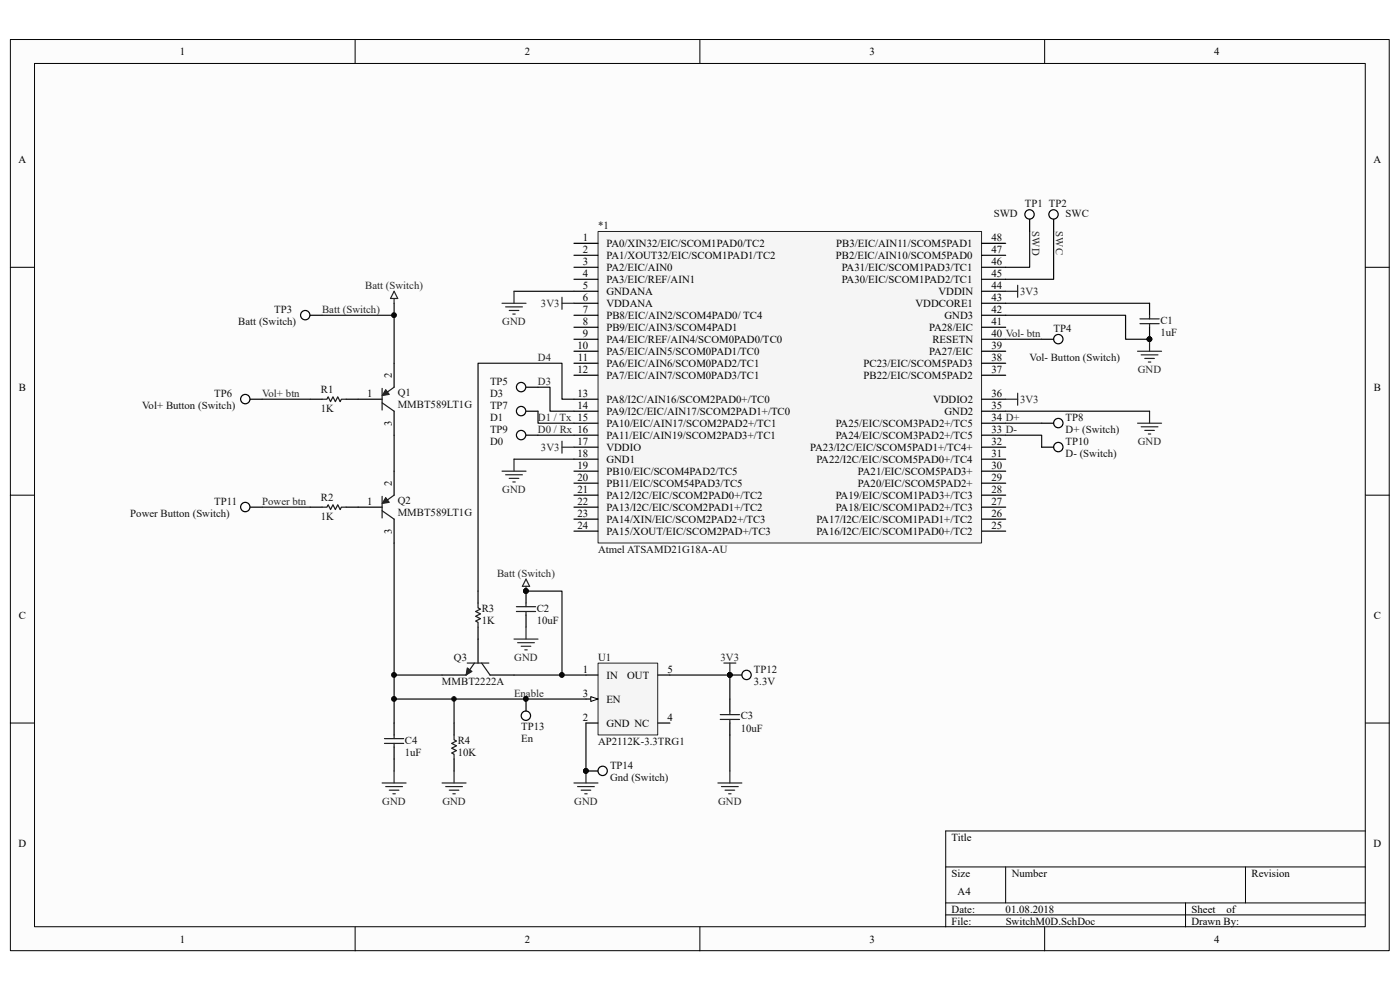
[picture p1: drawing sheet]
<svg xmlns="http://www.w3.org/2000/svg" width="297mm" height="210mm" viewBox="0 0 297 210" stroke-linecap="round" stroke-linejoin="round" font-family="sans-serif">
<path d="M2.2 8.4h292.5v193.3h-292.5z" fill="#fcfcfc"/>
<path d="M2.2 8.4h292.5v193.3h-292.5z" fill="none" stroke="#000" stroke-width=".21"/>
<path d="M7.4 13.5h282.2v183.1h-282.2z" fill="#fcfcfc"/>
<g fill="none" stroke="#000" stroke-width=".21">
<path d="M7.3 13.5h282.3v183.1h-282.3zM75.3 8.4v5.1M148.5 8.4v5.1M221.6 8.4v5.1M2.2 56.7h5.1M289.7 56.7h5.1M2.2 105h5.1M289.7 105h5.1M2.2 153.4h5.1M289.7 153.4h5.1M289.7 176.3h-89.1v20.3M75.3 196.6v5.1"/>
<path d="M148.5 196.6v5.1M200.6 183.9h89.1M200.6 191.5h89.1M200.6 194.1h89.1M213.4 183.9v7.6M221.6 196.6v5.1M251.5 191.5v5.1M264.2 183.9v7.6"/>
</g>
<path d="M126.9 140.7h12.6v15.2h-12.6z" fill="#f5f5f5"/>
<path d="M126.9 140.7h12.6v15.2h-12.6z" fill="none" stroke="#262626" stroke-width=".21"/>
<path d="M124.3 143.2h2.6M124.3 153.4h2.6M124.3 148.3h2.6M139.6 143.2h2.5" fill="none" stroke="#000" stroke-width=".25"/>
<path d="M125.3 147.8l1.6 .5-1.6 .5z" fill="#fcfcfc" stroke="#000" stroke-width=".21"/>
<g fill="none" stroke="#000" stroke-width=".25">
<path d="M83.6 77.1v5M65.8 84.7h2.5M73.4 84.7h7.7M83.6 87.2v5.1M83.6 100v5M65.8 107.6h2.5M73.4 107.6h7.7M83.6 110.1v5.1M101.4 125.4v2.5M101.4 133v7.7M93.8 143.2h5.1M96.3 153.4v2.5"/>
<path d="M104 143.2h5M139.6 153.4h2.5M96.3 161v2.6"/>
</g>
<g fill="none" stroke="#262626" stroke-width=".25">
<path d="M83.6 63.3v1M83.6 61.8l.8 1.5h-1.6zM109 135.6h5.1M109.8 136.3h3.6M110.6 137.1h2M111.3 137.9h.5M111.6 122.9l.8 1.5h-1.6zM111.6 124.4v1M111.6 133v2.6M153.6 140.7h2.5M154.8 140.7v2.5M81.1 166.1h5.1"/>
<path d="M81.8 166.9h3.6M82.6 167.6h2M83.4 168.4h.5M83.6 163.6v2.5M93.8 166.1h5.1M94.5 166.9h3.6M95.3 167.6h2M96.1 168.4h.5M96.3 163.6v2.5M121.8 166.1h5.1M122.5 166.9h3.6M123.3 167.6h2"/>
<path d="M124.1 168.4h.5M124.3 163.6v2.5M152.3 166.1h5.1M153.1 166.9h3.5M153.8 167.6h2.1M154.6 168.4h.5M154.8 163.6v2.5"/>
</g>
<g fill="#0e0e0e" stroke="#0e0e0e" stroke-width=".21">
<circle cx="111.6" cy="125.4" r=".48"/>
<circle cx="154.8" cy="143.2" r=".48"/>
<circle cx="124.3" cy="163.5" r=".48"/>
<circle cx="119.2" cy="143.2" r=".48"/>
</g>
<path d="M83.6 92.3v7.7M111.6 125.4h7.6v17.8h5.1M109 143.2h10.2M142.1 143.2h12.7v5.1M154.8 155.9v7.7M83.6 161v2.6" fill="none" stroke="#0e0e0e" stroke-width=".25"/>
<g fill="none" stroke="#1c1c1c" stroke-width=".25">
<path d="M68.3 84.7h1.1l.2-.5 .5 1 .5-1 .5 1 .6-1 .5 1 .2-.5h1M81.1 82.4v4.6M81.1 85.5l2.5 1.7M83.6 82.1l-1.8 1.3M68.3 107.6h1.1l.2-.5 .5 1 .5-1 .5 1 .6-1 .5 1 .2-.5h1M81.1 105.3v4.6M81.1 108.3l2.5 1.8M83.6 105l-1.8 1.3M101.4 127.9v1.1l.5 .2-1 .5 1 .5-1 .5 1 .5-1 .6 .5 .2v1M96.3 155.9v1l.5 .3-1 .5 1 .5-1 .5 1 .5-1 .5 .5 .3v1M99.1 140.7h4.6M100.7 140.7l-1.8 2.5"/>
<path d="M102.2 140.7l1.8 2.5"/>
</g>
<g fill="#1c1c1c" stroke="#1c1c1c" stroke-width=".21">
<path d="M99.1 141.7l1 .7-1.2 .8z"/>
<path d="M81.8 82.7l.8 1-1.5 .2z"/>
<path d="M81.8 105.6l.8 1-1.5 .2z"/>
</g>
<path d="M126.9 49.1h81.3v66.1h-81.3z" fill="#f5f5f5"/>
<path d="M126.9 49.1h81.3v66.1h-81.3z" fill="none" stroke="#262626" stroke-width=".21"/>
<g fill="none" stroke="#000" stroke-width=".25">
<path d="M121.8 59.2h5.1M121.8 56.7h5.1M121.8 54.2h5.1M121.8 51.6h5.1M208.3 59.2h5.1M208.3 56.7h5.1M208.3 54.2h5.1M208.3 51.6h5.1M121.8 79.6h5.1M121.8 77.1h5.1M121.8 74.5h5.1M121.8 72h5.1"/>
<path d="M121.8 69.4h5.1M121.8 66.9h5.1M121.8 64.3h5.1M121.8 61.8h5.1M208.3 79.6h5.1M208.3 77.1h5.1M208.3 74.5h5.1M208.3 72h5.1M208.3 69.4h5.1M208.3 66.9h5.1M208.3 64.3h5.1M208.3 61.8h5.1"/>
<path d="M121.8 100h5.1M121.8 97.4h5.1M121.8 94.9h5.1M121.8 92.3h5.1M121.8 89.8h5.1M121.8 87.2h5.1M121.8 84.7h5.1M208.3 100h5.1M208.3 97.4h5.1M208.3 94.9h5.1M208.3 92.3h5.1M208.3 89.8h5.1"/>
<path d="M208.3 87.2h5.1M208.3 84.7h5.1M121.8 112.7h5.1M121.8 110.1h5.1M121.8 107.6h5.1M121.8 105h5.1M121.8 102.5h5.1M208.3 112.7h5.1M208.3 110.1h5.1M208.3 107.6h5.1M208.3 105h5.1M208.3 102.5h5.1"/>
</g>
<g fill="none" stroke="#262626" stroke-width=".25">
<path d="M106.5 64.3h5.1M107.3 65.1h3.5M108 65.9h2.1M108.8 66.6h.5M109 61.8v2.5M119.2 63.1v2.5M119.2 64.3h2.6M213.4 61.8h2.5M215.9 60.5v2.6M241.3 74.5h5.1M242.1 75.3h3.6M242.9 76h2"/>
<path d="M243.6 76.8h.5M243.9 72v2.5M106.5 100h5.1M109 97.4v2.6M119.2 93.6v2.5M119.2 94.9h2.6M213.4 84.7h2.5M215.9 83.4v2.6M241.3 89.8h5.1M242.1 90.5h3.6M242.9 91.3h2M243.6 92.1h.5"/>
<path d="M243.9 87.2v2.6M107.3 100.7h3.5M108 101.5h2.1M108.8 102.2h.5"/>
</g>
<g fill="#0e0e0e" stroke="#0e0e0e" stroke-width=".21">
<circle cx="243.9" cy="71.9" r=".48"/>
<circle cx="83.6" cy="143.2" r=".48"/>
<circle cx="83.6" cy="148.3" r=".48"/>
<circle cx="96.3" cy="148.3" r=".48"/>
</g>
<path d="M218.4 49.1v7.6h-5M223.5 49.1v10.1h-10.1M109 61.8h12.8M213.4 66.9h25.4v5.1h5.1M213.4 64.3h30.5M109 97.4h12.8M213.4 87.2h30.5M83.6 115.2v28h10.2M83.6 143.2v5.1h40.7M83.6 148.3v5.1M96.3 148.3v5.1" fill="none" stroke="#0e0e0e" stroke-width=".25"/>
<circle cx="52" cy="84.7" r=".99" fill="#fefefe" stroke="#000" stroke-width=".25"/>
<path d="M53.1 84.7h2.5" fill="none" stroke="#000" stroke-width=".25"/>
<circle cx="52" cy="107.6" r=".99" fill="#fefefe" stroke="#000" stroke-width=".25"/>
<path d="M53.1 107.6h2.5" fill="none" stroke="#000" stroke-width=".25"/>
<circle cx="218.4" cy="45.5" r=".99" fill="#fefefe" stroke="#000" stroke-width=".25"/>
<path d="M218.4 46.5v2.6" fill="none" stroke="#000" stroke-width=".25"/>
<circle cx="223.5" cy="45.5" r=".99" fill="#fefefe" stroke="#000" stroke-width=".25"/>
<path d="M223.5 46.5v2.6" fill="none" stroke="#000" stroke-width=".25"/>
<circle cx="224.5" cy="71.9" r=".99" fill="#fefefe" stroke="#000" stroke-width=".25"/>
<path d="M221 72h2.5" fill="none" stroke="#000" stroke-width=".25"/>
<circle cx="224.5" cy="89.8" r=".99" fill="#fefefe" stroke="#000" stroke-width=".25"/>
<path d="M221 89.8h2.5" fill="none" stroke="#000" stroke-width=".25"/>
<circle cx="224.5" cy="94.8" r=".99" fill="#fefefe" stroke="#000" stroke-width=".25"/>
<path d="M221 94.9h2.5" fill="none" stroke="#000" stroke-width=".25"/>
<path d="M213.4 72h7.6M55.6 84.7h10.2M213.4 92.3h7.6v2.6M213.4 89.8h7.6M55.6 107.6h10.2" fill="none" stroke="#0e0e0e" stroke-width=".25"/>
<circle cx="110.6" cy="87.2" r=".99" fill="#fefefe" stroke="#000" stroke-width=".25"/>
<path d="M111.6 87.2h2.5" fill="none" stroke="#000" stroke-width=".25"/>
<circle cx="64.8" cy="66.9" r=".99" fill="#fefefe" stroke="#000" stroke-width=".25"/>
<path d="M65.8 66.9h2.5" fill="none" stroke="#000" stroke-width=".25"/>
<path d="M68.3 66.9h15.3v10.2M83.6 64.3v2.6" fill="none" stroke="#0e0e0e" stroke-width=".25"/>
<circle cx="83.6" cy="66.9" r=".48" fill="#0e0e0e" stroke="#0e0e0e" stroke-width=".21"/>
<circle cx="111.6" cy="151.8" r=".99" fill="#fefefe" stroke="#000" stroke-width=".25"/>
<path d="M111.6 148.3v2.5" fill="none" stroke="#000" stroke-width=".25"/>
<g fill="#0e0e0e" stroke="#0e0e0e" stroke-width=".21">
<circle cx="111.6" cy="148.3" r=".48"/>
<circle cx="124.3" cy="163.5" r=".48"/>
</g>
<path d="M124.3 153.4v10.2" fill="none" stroke="#0e0e0e" stroke-width=".25"/>
<circle cx="158.4" cy="143.2" r=".99" fill="#fefefe" stroke="#000" stroke-width=".25"/>
<path d="M154.8 143.2h2.6" fill="none" stroke="#000" stroke-width=".25"/>
<circle cx="154.8" cy="143.2" r=".48" fill="#0e0e0e" stroke="#0e0e0e" stroke-width=".21"/>
<circle cx="127.8" cy="163.5" r=".99" fill="#fefefe" stroke="#000" stroke-width=".25"/>
<path d="M124.3 163.6h2.6" fill="none" stroke="#000" stroke-width=".25"/>
<circle cx="124.3" cy="163.5" r=".48" fill="#0e0e0e" stroke="#0e0e0e" stroke-width=".21"/>
<circle cx="110.6" cy="82.1" r=".99" fill="#fefefe" stroke="#000" stroke-width=".25"/>
<path d="M111.6 82.1h2.5" fill="none" stroke="#000" stroke-width=".25"/>
<circle cx="110.6" cy="92.3" r=".99" fill="#fefefe" stroke="#000" stroke-width=".25"/>
<path d="M243.9 64.3v2.6M243.9 69.4v2.6M111.6 92.3h2.5M111.6 125.4v2.5M111.6 130.5v2.5M83.6 153.4v2.5M83.6 158.5v2.5M154.8 148.3v2.5M154.8 153.4v2.5" fill="none" stroke="#000" stroke-width=".25"/>
<path d="M114.1 87.2v2.6h7.7M114.1 82.1h2.6v5.1h5.1M114.1 92.3h7.7M121.8 84.7h-2.6v-7.6h-17.8v48.3" fill="none" stroke="#0e0e0e" stroke-width=".25"/>
<g fill="#0e0e0e" stroke="#0e0e0e" stroke-width=".21">
<circle cx="111.6" cy="125.4" r=".48"/>
<circle cx="243.9" cy="71.9" r=".48"/>
</g>
<g fill="none" stroke="#1c1c1c" stroke-width=".25">
<path d="M241.8 67.6h4.1M241.8 68.7h4.1M243.9 66.9v.7M243.9 68.7v.7M109.6 128.7h4M109.6 129.7h4M111.6 127.9v.8M111.6 129.7v.8M81.6 156.7h4M81.6 157.7h4M83.6 155.9v.8M83.6 157.7v.8"/>
<path d="M152.8 151.6h4.1M152.8 152.6h4.1M154.8 150.8v.8M154.8 152.6v.8"/>
</g>
<g font-size="2.3">
<text x="38.2" y="11.7">1</text>
<text x="111.3" y="11.7">2</text>
<text x="184.5" y="11.7">3</text>
<text x="257.6" y="11.7">4</text>
<text x="3.9" y="34.6">A</text>
<text x="291.4" y="34.6">A</text>
<text x="123.7" y="53.7">2</text>
<text x="123.7" y="51.1">1</text>
<text x="128.7" y="52.4">PA0/XIN32/EIC/SCOM1PAD0/TC2</text>
<text x="177.4" y="52.4">PB3/EIC/AIN11/SCOM5PAD1</text>
<text x="210.3" y="53.7">47</text>
<text x="210.3" y="51.1">48</text>
<text x="123.7" y="58.8">4</text>
<text x="123.7" y="56.2">3</text>
<text x="128.7" y="57.5">PA2/EIC/AIN0</text>
<text x="128.7" y="54.9">PA1/XOUT32/EIC/SCOM1PAD1/TC2</text>
<text x="177.3" y="54.9">PB2/EIC/AIN10/SCOM5PAD0</text>
<text x="178.6" y="57.5">PA31/EIC/SCOM1PAD3/TC1</text>
<text x="210.3" y="58.8">45</text>
<text x="210.3" y="56.2">46</text>
<text x="123.7" y="63.8">6</text>
<text x="123.7" y="61.3">5</text>
<text x="128.7" y="65.1">VDDANA</text>
<text x="128.7" y="62.6">GNDANA</text>
<text x="128.7" y="60">PA3/EIC/REF/AIN1</text>
<text x="178.6" y="60">PA30/EIC/SCOM1PAD2/TC1</text>
<text x="194.2" y="65.1">VDDCORE1</text>
<text x="199.1" y="62.6">VDDIN</text>
<text x="210.3" y="63.8">43</text>
<text x="210.3" y="61.3">44</text>
<text x="123.7" y="71.5">9</text>
<text x="123.7" y="68.9">8</text>
<text x="123.7" y="66.4">7</text>
<text x="128.7" y="70.2">PB9/EIC/AIN3/SCOM4PAD1</text>
<text x="128.7" y="67.6">PB8/EIC/AIN2/SCOM4PAD0/ TC4</text>
<text x="197.1" y="70.2">PA28/EIC</text>
<text x="200.4" y="67.6">GND3</text>
<text x="210.3" y="71.5">40 Vol- btn</text>
<text x="210.3" y="68.9">41</text>
<text x="210.3" y="66.4">42</text>
<text x="122.5" y="74">10</text>
<text x="122.6" y="76.6">11</text>
<text x="128.7" y="77.9">PA6/EIC/AIN6/SCOM0PAD2/TC1</text>
<text x="128.7" y="75.3">PA5/EIC/AIN5/SCOM0PAD1/TC0</text>
<text x="128.7" y="72.7">PA4/EIC/REF/AIN4/SCOM0PAD0/TC0</text>
<text x="183.2" y="77.9">PC23/EIC/SCOM5PAD3</text>
<text x="197.1" y="75.3">PA27/EIC</text>
<text x="197.8" y="72.7">RESETN</text>
<text x="210.3" y="76.6">38</text>
<text x="210.3" y="74">39</text>
<text x="4" y="82.9">B</text>
<text x="83.1" y="80.1" transform="rotate(-90 83.1 80.1)">2</text>
<text x="122.5" y="79.1">12</text>
<text x="128.7" y="80.4">PA7/EIC/AIN7/SCOM0PAD3/TC1</text>
<text x="183.2" y="80.4">PB22/EIC/SCOM5PAD2</text>
<text x="210.3" y="79.1">37</text>
<text x="291.5" y="82.9">B</text>
<text x="77.9" y="84.2">1</text>
<text x="122.5" y="86.7">14</text>
<text x="122.5" y="84.2">13</text>
<text x="128.7" y="88">PA9/I2C/EIC/AIN17/SCOM2PAD1+/TC0</text>
<text x="128.7" y="85.5">PA8/I2C/AIN16/SCOM2PAD0+/TC0</text>
<text x="198" y="85.5">VDDIO2</text>
<text x="200.4" y="88">GND2</text>
<text x="210.3" y="89.3">34 D+</text>
<text x="210.3" y="86.7">35</text>
<text x="210.3" y="84.2">36</text>
<text x="83.1" y="90.4" transform="rotate(-90 83.1 90.4)">3</text>
<text x="122.5" y="94.4">17</text>
<text x="128.7" y="95.6">VDDIO</text>
<text x="128.7" y="93.1">PA11/EIC/AIN19/SCOM2PAD3+/TC1</text>
<text x="128.7" y="90.6">PA10/EIC/AIN17/SCOM2PAD2+/TC1</text>
<text x="171.9" y="95.6">PA23/I2C/EIC/SCOM5PAD1+/TC4+</text>
<text x="177.3" y="93.1">PA24/EIC/SCOM3PAD2+/TC5</text>
<text x="177.3" y="90.6">PA25/EIC/SCOM3PAD2+/TC5</text>
<text x="210.3" y="94.4">32</text>
<text x="210.3" y="91.8">33 D-</text>
<text x="122.5" y="102">20</text>
<text x="122.5" y="99.4">19</text>
<text x="122.5" y="96.9">18</text>
<text x="128.7" y="100.7">PB10/EIC/SCOM4PAD2/TC5</text>
<text x="128.7" y="98.2">GND1</text>
<text x="173.2" y="98.2">PA22/I2C/EIC/SCOM5PAD0+/TC4</text>
<text x="182" y="100.7">PA21/EIC/SCOM5PAD3+</text>
<text x="210.3" y="102">29</text>
<text x="210.3" y="99.4">30</text>
<text x="210.3" y="96.9">31</text>
<text x="77.9" y="107.1">1</text>
<text x="83.1" y="103" transform="rotate(-90 83.1 103)">2</text>
<text x="122.5" y="107.1">22</text>
<text x="122.5" y="104.6">21</text>
<text x="128.7" y="105.8">PA12/I2C/EIC/SCOM2PAD0+/TC2</text>
<text x="128.7" y="103.3">PB11/EIC/SCOM54PAD3/TC5</text>
<text x="177.3" y="105.8">PA19/EIC/SCOM1PAD3+/TC3</text>
<text x="182" y="103.3">PA20/EIC/SCOM5PAD2+</text>
<text x="210.3" y="107.1">27</text>
<text x="210.3" y="104.6">28</text>
<text x="83.1" y="113.3" transform="rotate(-90 83.1 113.3)">3</text>
<text x="122.5" y="112.2">24</text>
<text x="122.5" y="109.6">23</text>
<text x="128.7" y="113.5">PA15/XOUT/EIC/SCOM2PAD+/TC3</text>
<text x="128.7" y="110.9">PA14/XIN/EIC/SCOM2PAD2+/TC3</text>
<text x="128.7" y="108.4">PA13/I2C/EIC/SCOM2PAD1+/TC2</text>
<text x="173.2" y="113.5">PA16/I2C/EIC/SCOM1PAD0+/TC2</text>
<text x="173.2" y="110.9">PA17/I2C/EIC/SCOM1PAD1+/TC2</text>
<text x="177.3" y="108.4">PA18/EIC/SCOM1PAD2+/TC3</text>
<text x="210.3" y="112.2">25</text>
<text x="210.3" y="109.6">26</text>
<text x="4" y="131.3">C</text>
<text x="291.5" y="131.3">C</text>
<text x="123.7" y="142.7">1</text>
<text x="128.7" y="144">IN</text>
<text x="133.1" y="144">OUT</text>
<text x="141.6" y="142.7">5</text>
<text x="123.7" y="147.8">3</text>
<text x="128.7" y="149.1">EN</text>
<text x="123.7" y="152.9">2</text>
<text x="128.7" y="154.1">GND NC</text>
<text x="141.6" y="152.9">4</text>
<text x="3.9" y="179.6">D</text>
<text x="201.9" y="178.3">Title</text>
<text x="291.4" y="179.6">D</text>
<text x="201.9" y="186">Size</text>
<text x="214.6" y="186">Number</text>
<text x="265.5" y="186">Revision</text>
<text x="203.2" y="189.8">A4</text>
<text x="201.9" y="193.6">Date:</text>
<text x="201.9" y="196.1">File:</text>
<text x="213.3" y="193.6">01.08.2018</text>
<text x="213.4" y="196.1">SwitchM0D.SchDoc</text>
<text x="252.8" y="196.1">Drawn By:</text>
<text x="252.8" y="193.6">Sheet</text>
<text x="260.2" y="193.6">of</text>
<text x="38.2" y="199.9">1</text>
<text x="111.3" y="199.9">2</text>
<text x="184.5" y="199.9">3</text>
<text x="257.6" y="199.9">4</text>
</g>
<g font-size="2.3" fill="#0e0e0e">
<text x="210.8" y="46">SWD</text>
<text x="217.4" y="44">TP1 TP2</text>
<text x="226.1" y="46">SWC</text>
<text x="126.9" y="48.6">*1</text>
<text x="50.5" y="68.9">Batt (Switch)</text>
<text x="58.2" y="66.4">TP3</text>
<text x="223.5" y="70.4">TP4</text>
<text x="246.2" y="68.7">C1</text>
<text x="246.2" y="71.2">1uF</text>
<text x="218.4" y="76.6">Vol- Button (Switch)</text>
<text x="68.1" y="83.4">R1</text>
<text x="84.4" y="83.9">Q1</text>
<text x="104" y="81.7">TP5</text>
<text x="30.2" y="86.7">Vol+ Button (Switch)</text>
<text x="45.5" y="84.2">TP6</text>
<text x="68.1" y="87.5">1K</text>
<text x="84.4" y="86.5">MMBT589LT1G</text>
<text x="104" y="86.7">TP7</text>
<text x="104" y="89.3">D1</text>
<text x="104" y="84.2">D3</text>
<text x="226.1" y="89.3">TP8</text>
<text x="104" y="91.8">TP9</text>
<text x="104" y="94.4">D0</text>
<text x="226.1" y="91.8">D+ (Switch)</text>
<text x="226.1" y="94.4">TP10</text>
<text x="226.1" y="96.9">D- (Switch)</text>
<text x="45.5" y="107.1">TP11</text>
<text x="68.1" y="106.3">R2</text>
<text x="84.4" y="106.8">Q2</text>
<text x="27.6" y="109.6">Power Button (Switch)</text>
<text x="68.1" y="110.4">1K</text>
<text x="84.4" y="109.4">MMBT589LT1G</text>
<text x="126.9" y="117.3">Atmel ATSAMD21G18A-AU</text>
<text x="102.2" y="129.8">R3</text>
<text x="113.9" y="129.8">C2</text>
<text x="102.2" y="132.3">1K</text>
<text x="113.9" y="132.3">10uF</text>
<text x="96.3" y="140.2">Q3</text>
<text x="126.9" y="140.2">U1</text>
<text x="159.9" y="142.7">TP12</text>
<text x="93.8" y="145.2">MMBT2222A</text>
<text x="159.9" y="145.2">3.3V</text>
<text x="110.6" y="154.9">TP13</text>
<text x="157.1" y="152.6">C3</text>
<text x="157.1" y="155.2">10uF</text>
<text x="85.9" y="157.7">C4</text>
<text x="85.9" y="160.3">1uF</text>
<text x="97.1" y="157.7">R4</text>
<text x="97.1" y="160.3">10K</text>
<text x="110.6" y="157.5">En</text>
<text x="126.9" y="158">AP2112K-3.3TRG1</text>
<text x="129.4" y="163.1">TP14</text>
<text x="129.4" y="165.6">Gnd (Switch)</text>
</g>
<g font-size="2.3" fill="#262626">
<text x="218.9" y="49.1" transform="rotate(90 218.9 49.1)">SWD</text>
<text x="224" y="49.1" transform="rotate(90 224 49.1)">SWC</text>
<text x="77.5" y="61.3">Batt (Switch)</text>
<text x="114.8" y="65.1">3V3</text>
<text x="216.4" y="62.6">3V3</text>
<text x="68.3" y="66.4">Batt (Switch)</text>
<text x="106.6" y="68.9">GND</text>
<text x="114.1" y="76.6">D4</text>
<text x="114.1" y="81.7">D3</text>
<text x="241.4" y="79.1">GND</text>
<text x="55.6" y="84.2">Vol+ btn</text>
<text x="114.1" y="89.3">D1 / Tx 15</text>
<text x="216.4" y="85.5">3V3</text>
<text x="114.1" y="91.8">D0 / Rx 16</text>
<text x="114.8" y="95.6">3V3</text>
<text x="241.4" y="94.4">GND</text>
<text x="55.6" y="107.1">Power btn</text>
<text x="106.6" y="104.6">GND</text>
<text x="105.5" y="122.3">Batt (Switch)</text>
<text x="109.1" y="140.2">GND</text>
<text x="152.9" y="140.2">3V3</text>
<text x="109.1" y="147.8">Enable</text>
<text x="81.1" y="170.7">GND</text>
<text x="93.9" y="170.7">GND</text>
<text x="121.8" y="170.7">GND</text>
<text x="152.4" y="170.7">GND</text>
</g>
</svg>
